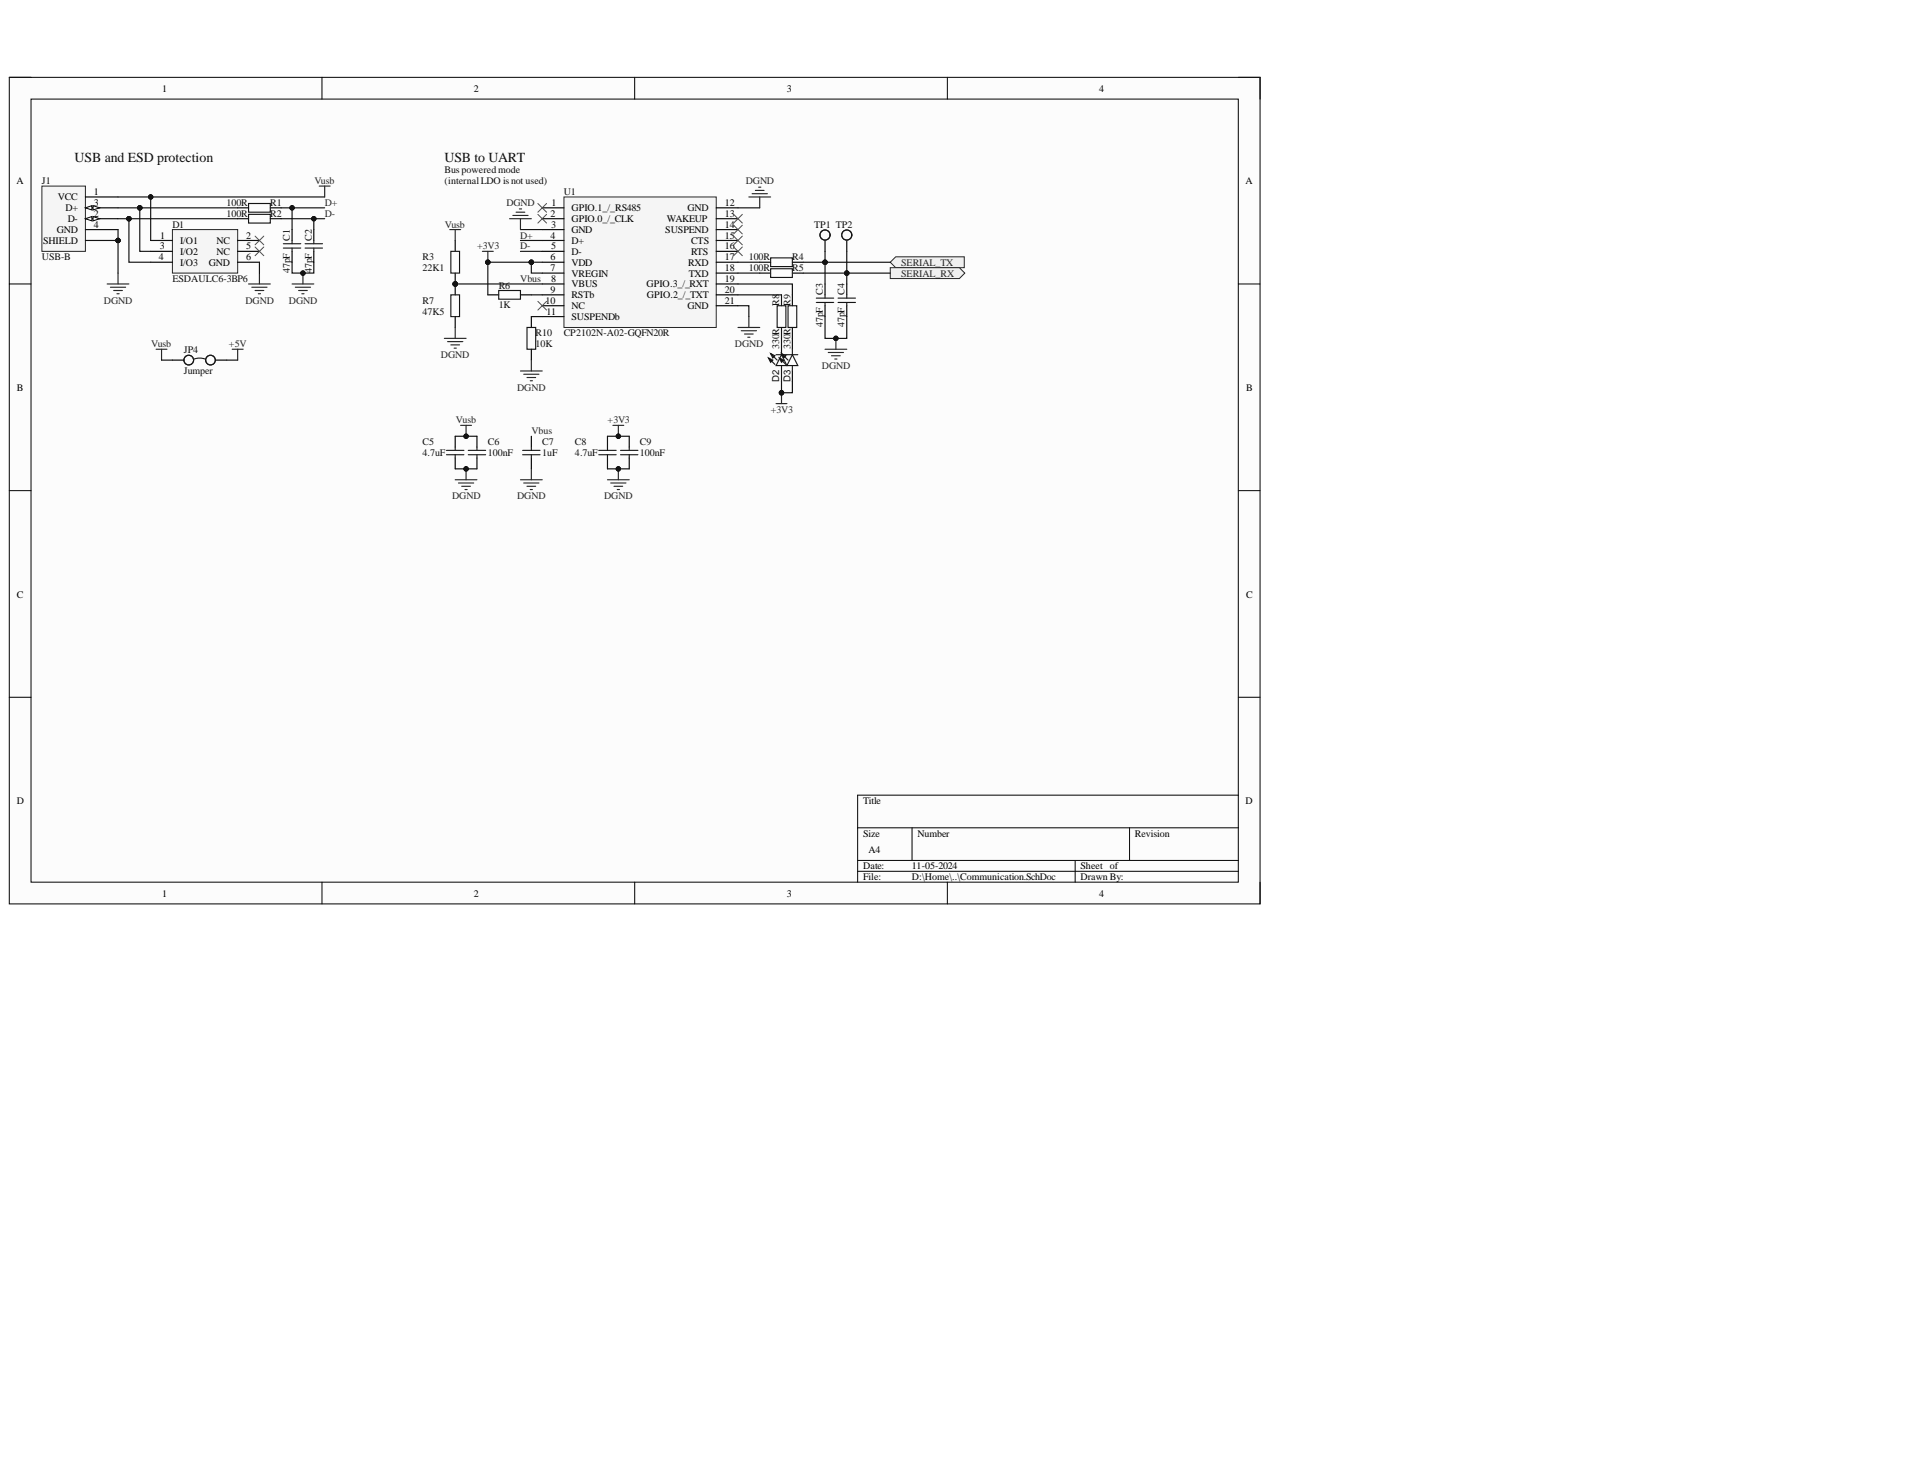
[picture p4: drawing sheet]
<svg xmlns="http://www.w3.org/2000/svg" width="419mm" height="324mm" viewBox="0 0 419 324" stroke-linecap="round" stroke-linejoin="round" font-family="sans-serif">
<path d="M2 17h274.5v181.3h-274.5z" fill-rule="evenodd" fill="#fcfcfc"/>
<path d="M2 17h274.5v181.3h-274.5z" fill="none" stroke="#000" stroke-width=".22"/>
<path d="M6.8 21.7h265v171.9h-265z" fill-rule="evenodd" fill="#fcfcfc"/>
<g fill="none" stroke="#000" stroke-width=".22">
<path d="M2 17h4.8M70.7 17v4.7M139.3 17v4.7M207.9 17v4.7M271.8 17h4.7v4.7M6.8 21.7h265v171.9h-265zM2 62.3h4.8M271.8 62.3h4.7M2 107.6h4.8M271.8 107.6h4.7M2 153h4.8M271.8 153h4.7"/>
<path d="M271.8 174.5h-83.6v19.1M70.7 193.6v4.7M139.3 193.6v4.7M188.2 181.6h83.6M188.2 188.8h83.6M188.2 191.2h83.6M200.2 181.6v7.2M207.9 193.6v4.7M236 188.8v4.8M247.9 181.6v7.2M276.5 193.6v4.7"/>
</g>
<path d="M123.8 43.2h33.4v28.7h-33.4z" fill-rule="evenodd" fill="#f5f5f5"/>
<path d="M123.8 43.2h33.4v28.7h-33.4z" fill="none" stroke="#262626" stroke-width=".22"/>
<g fill="none" stroke="#000" stroke-width=".25">
<path d="M119 45.6h4.8M119 48h4.8M119 50.4h4.8M119 52.8h4.8M119 55.1h4.8M119 57.5h4.8M119 59.9h4.8M157.2 45.6h4.8M157.2 48h4.8M157.2 50.4h4.8M157.2 52.8h4.8M157.2 55.1h4.8"/>
<path d="M157.2 57.5h4.8M157.2 59.9h4.8M119 62.3h4.8M119 64.7h4.8M119 67.1h4.8M119 69.5h4.8M157.2 62.3h4.8M157.2 64.7h4.8M157.2 67.1h4.8"/>
</g>
<circle cx="99.9" cy="62.3" r=".48" fill="#0e0e0e"/>
<circle cx="99.9" cy="62.3" r=".48" fill="none" stroke="#0e0e0e" stroke-width=".22"/>
<path d="M99.9 52.8v2.3M99.9 59.9v2.4" fill="none" stroke="#000" stroke-width=".25"/>
<circle cx="99.9" cy="62.3" r=".48" fill="#0e0e0e"/>
<circle cx="99.9" cy="62.3" r=".48" fill="none" stroke="#0e0e0e" stroke-width=".22"/>
<path d="M98.9 55.1h2v4.8h-2z" fill="none" stroke="#1c1c1c" stroke-width=".25"/>
<circle cx="99.9" cy="62.3" r=".48" fill="#0e0e0e"/>
<circle cx="99.9" cy="62.3" r=".48" fill="none" stroke="#0e0e0e" stroke-width=".22"/>
<path d="M99.9 62.3v2.4" fill="none" stroke="#000" stroke-width=".25"/>
<circle cx="99.9" cy="62.3" r=".48" fill="#0e0e0e"/>
<circle cx="99.9" cy="62.3" r=".48" fill="none" stroke="#0e0e0e" stroke-width=".22"/>
<path d="M99.9 69.5v2.4" fill="none" stroke="#000" stroke-width=".25"/>
<path d="M98.9 64.7h2v4.8h-2z" fill="none" stroke="#1c1c1c" stroke-width=".25"/>
<path d="M118 66.1l2 1.9M120 66.1l-2 1.9" fill="none" stroke="#4c4c4c" stroke-width=".22"/>
<path d="M105.9 55.1h2.4M107.1 55.1v2.4" fill="none" stroke="#262626" stroke-width=".25"/>
<circle cx="107.1" cy="57.5" r=".48" fill="#0e0e0e"/>
<circle cx="107.1" cy="57.5" r=".48" fill="none" stroke="#0e0e0e" stroke-width=".22"/>
<path d="M99.9 95.7v2.4M104.7 95.7v2.4M133.3 95.7v2.4M138.1 95.7v2.4M99.9 100.5v2.4M104.7 100.5v2.4M133.3 100.5v2.4M138.1 100.5v2.4" fill="none" stroke="#000" stroke-width=".25"/>
<g fill="none" stroke="#1c1c1c" stroke-width=".25">
<path d="M98 98.8h3.8M98 99.8h3.8M99.9 98.1v.7M99.9 99.8v.7M102.8 98.8h3.8M102.8 99.8h3.8M104.7 98.1v.7M104.7 99.8v.7M131.4 98.8h3.8M131.4 99.8h3.8M133.3 98.1v.7M133.3 99.8v.7"/>
<path d="M136.2 98.8h3.8M136.2 99.8h3.8M138.1 98.1v.7M138.1 99.8v.7"/>
</g>
<path d="M134.5 93.3h2.4M135.7 93.3v2.4" fill="none" stroke="#262626" stroke-width=".25"/>
<circle cx="135.7" cy="95.7" r=".48" fill="#0e0e0e"/>
<circle cx="135.7" cy="95.7" r=".48" fill="none" stroke="#0e0e0e" stroke-width=".22"/>
<path d="M107.1 64.7h2.4M114.2 64.7h2.4M171.5 64.7v2.4M171.5 71.9v2.3M173.9 64.7v2.4M173.9 71.9v2.3" fill="none" stroke="#000" stroke-width=".25"/>
<path d="M109.5 63.7h4.7v2h-4.7zM170.6 67.1h1.9v4.8h-1.9zM173 67.1h1.9v4.8h-1.9z" fill="none" stroke="#1c1c1c" stroke-width=".25"/>
<path d="M170.3 88.6h2.4M171.5 86.2v2.4" fill="none" stroke="#262626" stroke-width=".25"/>
<circle cx="171.5" cy="86.2" r=".48" fill="#0e0e0e"/>
<circle cx="171.5" cy="86.2" r=".48" fill="none" stroke="#0e0e0e" stroke-width=".22"/>
<path d="M118 44.6l2 2M118 47l2 1.9M120 44.6l-2 2M120 47l-2 1.9M161 51.8l1.9 1.9M161 54.2l1.9 1.9M161 49.4l1.9 1.9M161 47l1.9 1.9M162.9 51.8l-1.9 1.9M162.9 54.2l-1.9 1.9M162.9 49.4l-1.9 1.9M162.9 47l-1.9 1.9" fill="none" stroke="#4c4c4c" stroke-width=".22"/>
<path d="M116.6 69.5v2.4M116.6 76.6v2.4M116.6 95.7v2.4M116.6 100.5v2.4" fill="none" stroke="#000" stroke-width=".25"/>
<path d="M115.7 71.9h1.9v4.7h-1.9zM114.7 98.8h3.8M114.7 99.8h3.8M116.6 98.1v.7M116.6 99.8v.7" fill="none" stroke="#1c1c1c" stroke-width=".25"/>
<path d="M195.4 57.5l1.2-1.2h15v2.4h-15z" fill-rule="evenodd" fill="#f0f0f0"/>
<path d="M195.4 57.5l1.2-1.2h15v2.4h-15z" fill="none" stroke="#262626" stroke-width=".22"/>
<path d="M195.4 58.7h15.2l1.1 1.2-1.1 1.2h-15.2z" fill-rule="evenodd" fill="#f0f0f0"/>
<path d="M195.4 58.7h15.2l1.1 1.2-1.1 1.2h-15.2z" fill="none" stroke="#262626" stroke-width=".22"/>
<path d="M173.9 74.2v2.4M173.9 81.4v2.4" fill="none" stroke="#000" stroke-width=".25"/>
<path d="M171.3 78.8l1.2 1.2M172.7 77.8h2.4M173.9 77.8l1.2 2.4h-2.4zM173.9 76.6v1.2M173.9 80.2v1.2" fill="none" stroke="#1c1c1c" stroke-width=".25"/>
<path d="M171 78.5l1 .5-.5 .5z" fill="#1c1c1c"/>
<path d="M171 78.5l1 .5-.5 .5zM171.8 77.8l1.2 1.2" fill="none" stroke="#1c1c1c" stroke-width=".25"/>
<path d="M171.5 77.6l1 .5-.5 .4z" fill="#1c1c1c"/>
<path d="M168.9 78.8l1.2 1.2M170.3 77.8h2.4M171.5 77.6l1 .5-.5 .4zM171.5 77.8l1.2 2.4h-2.4zM171.5 76.6v1.2M171.5 80.2v1.2" fill="none" stroke="#1c1c1c" stroke-width=".25"/>
<path d="M171.5 74.2v2.4M171.5 81.4v2.4" fill="none" stroke="#000" stroke-width=".25"/>
<path d="M168.6 78.5l1 .5-.5 .5z" fill="#1c1c1c"/>
<path d="M168.6 78.5l1 .5-.5 .5zM169.4 77.8l1.2 1.2" fill="none" stroke="#1c1c1c" stroke-width=".25"/>
<path d="M169.1 77.6l1 .5-.5 .4z" fill="#1c1c1c"/>
<path d="M169.1 77.6l1 .5-.5 .4z" fill="none" stroke="#1c1c1c" stroke-width=".25"/>
<path d="M98.7 50.4h2.4M99.9 50.4v2.4M101.1 93.3h2.4M102.3 93.3v2.4" fill="none" stroke="#262626" stroke-width=".25"/>
<circle cx="102.3" cy="95.7" r=".48" fill="#0e0e0e"/>
<circle cx="102.3" cy="95.7" r=".48" fill="none" stroke="#0e0e0e" stroke-width=".22"/>
<circle cx="25.9" cy="52.8" r=".48" fill="#0e0e0e"/>
<circle cx="25.9" cy="52.8" r=".48" fill="none" stroke="#0e0e0e" stroke-width=".22"/>
<path d="M9.2 40.8h9.5v14.3h-9.5z" fill-rule="evenodd" fill="#f5f5f5"/>
<path d="M9.2 40.8h9.5v14.3h-9.5z" fill="none" stroke="#262626" stroke-width=".22"/>
<path d="M18.7 43.2h7.2M18.7 48h7.2" fill="none" stroke="#000" stroke-width=".25"/>
<path d="M18.7 48l1.5-.5v1z" fill="#fbfbfb"/>
<path d="M18.7 48l1.5-.5v1z" fill="none" stroke="#000" stroke-width=".22"/>
<path d="M20.4 47.5l1.4 .5-1.4 .5z" fill="#fbfbfb"/>
<path d="M20.4 47.5l1.4 .5-1.4 .5z" fill="none" stroke="#000" stroke-width=".22"/>
<path d="M18.7 45.6h7.2" fill="none" stroke="#000" stroke-width=".25"/>
<path d="M18.7 45.6l1.5-.5v1z" fill="#fbfbfb"/>
<path d="M18.7 45.6l1.5-.5v1z" fill="none" stroke="#000" stroke-width=".22"/>
<path d="M20.4 45.1l1.4 .5-1.4 .5z" fill="#fbfbfb"/>
<path d="M20.4 45.1l1.4 .5-1.4 .5z" fill="none" stroke="#000" stroke-width=".22"/>
<path d="M18.7 50.4h7.2M18.7 52.8h7.2" fill="none" stroke="#000" stroke-width=".25"/>
<circle cx="25.9" cy="52.8" r=".48" fill="#0e0e0e"/>
<circle cx="25.9" cy="52.8" r=".48" fill="none" stroke="#0e0e0e" stroke-width=".22"/>
<path d="M70.1 40.8h2.4M71.3 40.8v2.4" fill="none" stroke="#262626" stroke-width=".25"/>
<path d="M37.8 50.4h14.4v9.5h-14.4z" fill-rule="evenodd" fill="#f5f5f5"/>
<path d="M37.8 50.4h14.4v9.5h-14.4z" fill="none" stroke="#262626" stroke-width=".22"/>
<g fill="none" stroke="#000" stroke-width=".25">
<path d="M33.1 52.8h4.7M33.1 55.1h4.7M33.1 57.5h4.7M52.2 52.8h4.7M52.2 55.1h4.7M52.2 57.5h4.7M166.7 57.5h2.4M166.7 59.9h2.4M173.9 57.5h2.4M173.9 59.9h2.4M181.1 62.3v2.4M181.1 67.1v2.4"/>
<path d="M185.8 62.3v2.4M185.8 67.1v2.4"/>
</g>
<path d="M56 54.2l1.9 1.9M56 51.8l1.9 1.9M57.9 54.2l-1.9 1.9M57.9 51.8l-1.9 1.9" fill="none" stroke="#4c4c4c" stroke-width=".22"/>
<path d="M169.1 56.6h4.8v1.9h-4.8zM169.1 59h4.8v1.9h-4.8zM179.2 65.4h3.8M179.2 66.4h3.8M181.1 64.7v.7M181.1 66.4v.7M183.9 65.4h3.9M183.9 66.4h3.9M185.8 64.7v.7M185.8 66.4v.7" fill="none" stroke="#1c1c1c" stroke-width=".25"/>
<g fill="none" stroke="#262626" stroke-width=".25">
<path d="M25.9 59.9v2.4M56.9 59.9v2.4M23.5 62.3h4.8M24.2 63h3.4M25 63.7h1.9M25.7 64.5h.4M54.6 62.3h4.7M55.3 63h3.3M56 63.7h1.9M56.7 64.5h.5M97.5 74.2h4.8M98.2 75h3.4"/>
<path d="M98.9 75.7h2M99.7 76.4h.4M99.9 71.9v2.3M116.6 79v2.4M162 71.9h4.7M162.7 72.6h3.3M163.4 73.3h1.9M164.1 74h.5M164.4 69.5v2.4M181.1 76.6h4.7M181.8 77.3h3.3M182.5 78.1h1.9"/>
<path d="M183.2 78.8h.5M183.5 74.2v2.4M114.2 81.4h4.8M114.9 82.1h3.4M115.7 82.8h1.9M116.4 83.5h.5"/>
</g>
<circle cx="183.4" cy="74.2" r=".48" fill="#0e0e0e"/>
<circle cx="183.4" cy="74.2" r=".48" fill="none" stroke="#0e0e0e" stroke-width=".22"/>
<path d="M99.9 105.3h4.8M100.6 106h3.4M101.3 106.7h1.9M102.1 107.4h.4M102.3 102.9v2.4" fill="none" stroke="#262626" stroke-width=".25"/>
<circle cx="102.3" cy="102.9" r=".48" fill="#0e0e0e"/>
<circle cx="102.3" cy="102.9" r=".48" fill="none" stroke="#0e0e0e" stroke-width=".22"/>
<path d="M114.2 105.3h4.8M114.9 106h3.4M115.7 106.7h1.9M116.4 107.4h.5M116.6 102.9v2.4M133.3 105.3h4.8M134 106h3.4M134.8 106.7h1.9M135.5 107.4h.4M135.7 102.9v2.4" fill="none" stroke="#262626" stroke-width=".25"/>
<circle cx="135.7" cy="102.9" r=".48" fill="#0e0e0e"/>
<circle cx="135.7" cy="102.9" r=".48" fill="none" stroke="#0e0e0e" stroke-width=".22"/>
<path d="M52.2 45.6h2.4M52.2 48h2.4M59.3 45.6h2.4M59.3 48h2.4M181.1 52.8v2.4M185.8 52.8v2.4" fill="none" stroke="#000" stroke-width=".25"/>
<g fill="none" stroke="#1c1c1c" stroke-width=".25">
<path d="M54.6 44.6h4.7v2h-4.7zM54.6 47h4.7v1.9h-4.7z"/>
<circle cx="181.1" cy="51.6" r="1.11"/>
<circle cx="185.8" cy="51.6" r="1.11"/>
</g>
<path d="M66.5 59.9v2.4M64.1 62.3h4.8M64.8 63h3.4M65.5 63.7h1.9M66.2 64.5h.5" fill="none" stroke="#262626" stroke-width=".25"/>
<circle cx="66.5" cy="59.9" r=".48" fill="#0e0e0e"/>
<circle cx="66.5" cy="59.9" r=".48" fill="none" stroke="#0e0e0e" stroke-width=".22"/>
<path d="M114.2 52.8h4.8M114.2 55.1h4.8M99.9 62.3h19.1" fill="none" stroke="#0e0e0e" stroke-width=".25"/>
<circle cx="99.9" cy="62.3" r=".48" fill="#0e0e0e"/>
<circle cx="99.9" cy="62.3" r=".48" fill="none" stroke="#0e0e0e" stroke-width=".22"/>
<path d="M107.1 57.5h9.5M162 67.1h2.4v2.4" fill="none" stroke="#0e0e0e" stroke-width=".25"/>
<circle cx="107.1" cy="57.5" r=".48" fill="#0e0e0e"/>
<circle cx="107.1" cy="57.5" r=".48" fill="none" stroke="#0e0e0e" stroke-width=".22"/>
<circle cx="116.6" cy="57.5" r=".48" fill="#0e0e0e"/>
<circle cx="116.6" cy="57.5" r=".48" fill="none" stroke="#0e0e0e" stroke-width=".22"/>
<path d="M99.9 95.7h4.8" fill="none" stroke="#0e0e0e" stroke-width=".25"/>
<circle cx="102.3" cy="95.7" r=".48" fill="#0e0e0e"/>
<circle cx="102.3" cy="95.7" r=".48" fill="none" stroke="#0e0e0e" stroke-width=".22"/>
<path d="M99.9 102.9h4.8" fill="none" stroke="#0e0e0e" stroke-width=".25"/>
<circle cx="102.3" cy="102.9" r=".48" fill="#0e0e0e"/>
<circle cx="102.3" cy="102.9" r=".48" fill="none" stroke="#0e0e0e" stroke-width=".22"/>
<path d="M133.3 95.7h4.8" fill="none" stroke="#0e0e0e" stroke-width=".25"/>
<circle cx="135.7" cy="95.7" r=".48" fill="#0e0e0e"/>
<circle cx="135.7" cy="95.7" r=".48" fill="none" stroke="#0e0e0e" stroke-width=".22"/>
<path d="M133.3 102.9h4.8" fill="none" stroke="#0e0e0e" stroke-width=".25"/>
<circle cx="135.7" cy="102.9" r=".48" fill="#0e0e0e"/>
<circle cx="135.7" cy="102.9" r=".48" fill="none" stroke="#0e0e0e" stroke-width=".22"/>
<path d="M116.6 57.5h2.4" fill="none" stroke="#0e0e0e" stroke-width=".25"/>
<circle cx="116.6" cy="57.5" r=".48" fill="#0e0e0e"/>
<circle cx="116.6" cy="57.5" r=".48" fill="none" stroke="#0e0e0e" stroke-width=".22"/>
<path d="M116.6 57.5v2.4h2.4" fill="none" stroke="#0e0e0e" stroke-width=".25"/>
<circle cx="116.6" cy="57.5" r=".48" fill="#0e0e0e"/>
<circle cx="116.6" cy="57.5" r=".48" fill="none" stroke="#0e0e0e" stroke-width=".22"/>
<path d="M107.1 57.5v7.2" fill="none" stroke="#0e0e0e" stroke-width=".25"/>
<circle cx="107.1" cy="57.5" r=".48" fill="#0e0e0e"/>
<circle cx="107.1" cy="57.5" r=".48" fill="none" stroke="#0e0e0e" stroke-width=".22"/>
<path d="M114.2 50.4h4.8M162 45.6h4.7M116.6 64.7h2.4M116.6 69.5h2.4M173.9 83.8v2.4h-2.4" fill="none" stroke="#0e0e0e" stroke-width=".25"/>
<circle cx="171.5" cy="86.2" r=".48" fill="#0e0e0e"/>
<circle cx="171.5" cy="86.2" r=".48" fill="none" stroke="#0e0e0e" stroke-width=".22"/>
<path d="M25.9 43.2h45.4" fill="none" stroke="#0e0e0e" stroke-width=".25"/>
<circle cx="33.1" cy="43.2" r=".48" fill="#0e0e0e"/>
<circle cx="33.1" cy="43.2" r=".48" fill="none" stroke="#0e0e0e" stroke-width=".22"/>
<path d="M25.9 45.6h4.8" fill="none" stroke="#0e0e0e" stroke-width=".25"/>
<circle cx="30.7" cy="45.6" r=".48" fill="#0e0e0e"/>
<circle cx="30.7" cy="45.6" r=".48" fill="none" stroke="#0e0e0e" stroke-width=".22"/>
<path d="M25.9 48h2.4" fill="none" stroke="#0e0e0e" stroke-width=".25"/>
<circle cx="28.3" cy="48" r=".48" fill="#0e0e0e"/>
<circle cx="28.3" cy="48" r=".48" fill="none" stroke="#0e0e0e" stroke-width=".22"/>
<path d="M30.7 45.6v9.5h2.4" fill="none" stroke="#0e0e0e" stroke-width=".25"/>
<circle cx="30.7" cy="45.6" r=".48" fill="#0e0e0e"/>
<circle cx="30.7" cy="45.6" r=".48" fill="none" stroke="#0e0e0e" stroke-width=".22"/>
<path d="M28.3 48v9.5h4.8" fill="none" stroke="#0e0e0e" stroke-width=".25"/>
<circle cx="28.3" cy="48" r=".48" fill="#0e0e0e"/>
<circle cx="28.3" cy="48" r=".48" fill="none" stroke="#0e0e0e" stroke-width=".22"/>
<path d="M25.9 50.4v9.5" fill="none" stroke="#0e0e0e" stroke-width=".25"/>
<circle cx="25.9" cy="52.8" r=".48" fill="#0e0e0e"/>
<circle cx="25.9" cy="52.8" r=".48" fill="none" stroke="#0e0e0e" stroke-width=".22"/>
<path d="M56.9 57.5v2.4M162 64.7h9.5M162 62.3h11.9v2.4M171.5 83.8v2.4" fill="none" stroke="#0e0e0e" stroke-width=".25"/>
<circle cx="171.5" cy="86.2" r=".48" fill="#0e0e0e"/>
<circle cx="171.5" cy="86.2" r=".48" fill="none" stroke="#0e0e0e" stroke-width=".22"/>
<path d="M162 57.5h4.7M162 59.9h4.7M176.3 57.5h19.1" fill="none" stroke="#0e0e0e" stroke-width=".25"/>
<circle cx="181.1" cy="57.5" r=".48" fill="#0e0e0e"/>
<circle cx="181.1" cy="57.5" r=".48" fill="none" stroke="#0e0e0e" stroke-width=".22"/>
<path d="M176.3 59.9h19.1" fill="none" stroke="#0e0e0e" stroke-width=".25"/>
<circle cx="185.8" cy="59.9" r=".48" fill="#0e0e0e"/>
<circle cx="185.8" cy="59.9" r=".48" fill="none" stroke="#0e0e0e" stroke-width=".22"/>
<path d="M181.1 57.5v4.8" fill="none" stroke="#0e0e0e" stroke-width=".25"/>
<circle cx="181.1" cy="57.5" r=".48" fill="#0e0e0e"/>
<circle cx="181.1" cy="57.5" r=".48" fill="none" stroke="#0e0e0e" stroke-width=".22"/>
<path d="M185.8 59.9v2.4" fill="none" stroke="#0e0e0e" stroke-width=".25"/>
<circle cx="185.8" cy="59.9" r=".48" fill="#0e0e0e"/>
<circle cx="185.8" cy="59.9" r=".48" fill="none" stroke="#0e0e0e" stroke-width=".22"/>
<path d="M181.1 69.5v4.7h4.7v-4.7" fill="none" stroke="#0e0e0e" stroke-width=".25"/>
<circle cx="183.4" cy="74.2" r=".48" fill="#0e0e0e"/>
<circle cx="183.4" cy="74.2" r=".48" fill="none" stroke="#0e0e0e" stroke-width=".22"/>
<path d="M181.1 55.2v2.3" fill="none" stroke="#0e0e0e" stroke-width=".25"/>
<circle cx="181.1" cy="57.5" r=".48" fill="#0e0e0e"/>
<circle cx="181.1" cy="57.5" r=".48" fill="none" stroke="#0e0e0e" stroke-width=".22"/>
<path d="M185.8 55.2v4.7" fill="none" stroke="#0e0e0e" stroke-width=".25"/>
<circle cx="185.8" cy="59.9" r=".48" fill="#0e0e0e"/>
<circle cx="185.8" cy="59.9" r=".48" fill="none" stroke="#0e0e0e" stroke-width=".22"/>
<path d="M30.7 45.6h21.5" fill="none" stroke="#0e0e0e" stroke-width=".25"/>
<circle cx="30.7" cy="45.6" r=".48" fill="#0e0e0e"/>
<circle cx="30.7" cy="45.6" r=".48" fill="none" stroke="#0e0e0e" stroke-width=".22"/>
<path d="M28.3 48h23.9" fill="none" stroke="#0e0e0e" stroke-width=".25"/>
<circle cx="28.3" cy="48" r=".48" fill="#0e0e0e"/>
<circle cx="28.3" cy="48" r=".48" fill="none" stroke="#0e0e0e" stroke-width=".22"/>
<path d="M61.7 45.6h9.6" fill="none" stroke="#0e0e0e" stroke-width=".25"/>
<circle cx="64.1" cy="45.6" r=".48" fill="#0e0e0e"/>
<circle cx="64.1" cy="45.6" r=".48" fill="none" stroke="#0e0e0e" stroke-width=".22"/>
<path d="M61.7 48h9.6" fill="none" stroke="#0e0e0e" stroke-width=".25"/>
<circle cx="68.9" cy="48" r=".48" fill="#0e0e0e"/>
<circle cx="68.9" cy="48" r=".48" fill="none" stroke="#0e0e0e" stroke-width=".22"/>
<path d="M33.1 43.2v9.6" fill="none" stroke="#0e0e0e" stroke-width=".25"/>
<circle cx="33.1" cy="43.2" r=".48" fill="#0e0e0e"/>
<circle cx="33.1" cy="43.2" r=".48" fill="none" stroke="#0e0e0e" stroke-width=".22"/>
<path d="M64.1 45.6v4.8" fill="none" stroke="#0e0e0e" stroke-width=".25"/>
<circle cx="64.1" cy="45.6" r=".48" fill="#0e0e0e"/>
<circle cx="64.1" cy="45.6" r=".48" fill="none" stroke="#0e0e0e" stroke-width=".22"/>
<path d="M68.9 48v2.4" fill="none" stroke="#0e0e0e" stroke-width=".25"/>
<circle cx="68.9" cy="48" r=".48" fill="#0e0e0e"/>
<circle cx="68.9" cy="48" r=".48" fill="none" stroke="#0e0e0e" stroke-width=".22"/>
<path d="M64.1 57.5v2.4h4.8v-2.4" fill="none" stroke="#0e0e0e" stroke-width=".25"/>
<circle cx="66.5" cy="59.9" r=".48" fill="#0e0e0e"/>
<circle cx="66.5" cy="59.9" r=".48" fill="none" stroke="#0e0e0e" stroke-width=".22"/>
<path d="M64.1 50.4v2.4M64.1 55.1v2.4M68.9 50.4v2.4M68.9 55.1v2.4M37.8 79h2.4M47.4 79h2.4" fill="none" stroke="#000" stroke-width=".25"/>
<g fill="none" stroke="#1c1c1c" stroke-width=".25">
<path d="M62.2 53.5h3.8M62.2 54.4h3.8M64.1 52.8v.7M64.1 54.4v.7M67 53.5h3.8M67 54.4h3.8M68.9 52.8v.7M68.9 54.4v.7M42.6 78.8l1-.2 1.4 .2"/>
<circle cx="41.4" cy="79" r="1.06"/>
<circle cx="46.2" cy="79" r="1.06"/>
</g>
<g fill="none" stroke="#262626" stroke-width=".25">
<path d="M111.8 48h4.8M112.6 47.3h3.3M113.3 46.6h1.9M114 45.8h.5M114.2 48v2.4M164.4 43.2h4.7M165.1 42.5h3.3M165.8 41.8h1.9M166.5 41.1h.5M166.7 43.2v2.4M34.3 76.6h2.3M35.5 76.6v2.4"/>
<path d="M51 76.6h2.4M52.2 76.6v2.4"/>
</g>
<path d="M35.5 79h2.3M49.8 79h2.4" fill="none" stroke="#0e0e0e" stroke-width=".25"/>
<g font-size="3" fill="#0e0e0e">
<text x="16.4" y="35.5">USB and ESD protection</text>
<text x="97.5" y="35.5">USB to UART</text>
</g>
<g font-size="2.2">
<text x="35.6" y="20.1">1</text>
<text x="104" y="20.1">2</text>
<text x="172.7" y="20.1">3</text>
<text x="241.2" y="20.1">4</text>
<text x="3.6" y="40.4">A</text>
<text x="273.4" y="40.4">A</text>
<text x="12.7" y="44">VCC</text>
<text x="14.4" y="46.4">D+</text>
<text x="20.6" y="42.8">1</text>
<text x="20.6" y="47.5">2</text>
<text x="20.6" y="45.2">3</text>
<text x="120.9" y="47.5">2</text>
<text x="121" y="45.2">1</text>
<text x="125.4" y="46.4">GPIO.1_/_RS485</text>
<text x="150.9" y="46.4">GND</text>
<text x="159.1" y="45.2">12</text>
<text x="159.1" y="47.5">13</text>
<text x="9.5" y="53.5">SHIELD</text>
<text x="12.5" y="51.2">GND</text>
<text x="14.9" y="48.7">D-</text>
<text x="20.6" y="50">4</text>
<text x="35.1" y="52.3">1</text>
<text x="39.5" y="53.5">I/O1</text>
<text x="47.5" y="53.5">NC</text>
<text x="54.1" y="52.3">2</text>
<text x="120.9" y="52.3">4</text>
<text x="120.9" y="50">3</text>
<text x="125.4" y="48.7">GPIO.0_/_CLK</text>
<text x="125.4" y="51.2">GND</text>
<text x="125.4" y="53.5">D+</text>
<text x="146" y="51.2">SUSPEND</text>
<text x="146.4" y="48.7">WAKEUP</text>
<text x="151.7" y="53.5">CTS</text>
<text x="159.1" y="50">14</text>
<text x="159.1" y="52.3">15</text>
<text x="34.9" y="57.1">4</text>
<text x="35" y="54.7">3</text>
<text x="39.5" y="55.9">I/O2</text>
<text x="39.5" y="58.3">I/O3</text>
<text x="45.9" y="58.3">GND</text>
<text x="47.5" y="55.9">NC</text>
<text x="54.1" y="54.7">5</text>
<text x="54.1" y="57.1">6</text>
<text x="120.9" y="57.1">6</text>
<text x="120.9" y="59.5">7</text>
<text x="120.9" y="54.7">5</text>
<text x="125.4" y="55.9">D-</text>
<text x="125.4" y="58.3">VDD</text>
<text x="151" y="58.3">RXD</text>
<text x="151.7" y="55.9">RTS</text>
<text x="159.1" y="54.7">16</text>
<text x="159.1" y="57.1">17</text>
<text x="159.1" y="59.5">18</text>
<text x="120.9" y="64.3">9</text>
<text x="120.9" y="61.9">8</text>
<text x="125.4" y="60.7">VREGIN</text>
<text x="125.4" y="63.1">VBUS</text>
<text x="125.4" y="65.4">RSTb</text>
<text x="141.9" y="63.1">GPIO.3_/_RXT</text>
<text x="142" y="65.4">GPIO.2_/_TXT</text>
<text x="151.2" y="60.7">TXD</text>
<text x="159.1" y="61.9">19</text>
<text x="159.1" y="64.3">20</text>
<text x="119.8" y="66.6">10</text>
<text x="119.9" y="69.1">11</text>
<text x="125.4" y="67.9">NC</text>
<text x="125.4" y="70.2">SUSPENDb</text>
<text x="150.9" y="67.9">GND</text>
<text x="159.1" y="66.6">21</text>
<text x="3.7" y="85.7">B</text>
<text x="273.5" y="85.7">B</text>
<text x="3.7" y="131.1">C</text>
<text x="273.5" y="131.1">C</text>
<text x="3.7" y="176.5">D</text>
<text x="189.4" y="176.5">Title</text>
<text x="273.4" y="176.5">D</text>
<text x="189.4" y="183.6">Size</text>
<text x="201.3" y="183.6">Number</text>
<text x="249.1" y="183.6">Revision</text>
<text x="189.4" y="190.7">Date:</text>
<text x="190.6" y="187.2">A4</text>
<text x="200.2" y="190.7">11-05-2024</text>
<text x="237.1" y="190.7">Sheet of</text>
<text x="35.6" y="196.7">1</text>
<text x="104" y="196.7">2</text>
<text x="172.7" y="196.7">3</text>
<text x="189.4" y="193.1">File:</text>
<text x="200.2" y="193.1">D:\Home\..\Communication.SchDoc</text>
<text x="237.1" y="193.1">Drawn By:</text>
<text x="241.2" y="196.7">4</text>
</g>
<g font-size="2.2" fill="#0e0e0e">
<text x="9.2" y="40.4">J1</text>
<text x="97.5" y="38">Bus poweredmode</text>
<text x="97.5" y="40.4">(internalLDO is not used)</text>
<text x="49.7" y="45.2">100R</text>
<text x="49.7" y="47.5">100R</text>
<text x="59.3" y="45.2">R1</text>
<text x="59.3" y="47.5">R2</text>
<text x="123.7" y="42.8">U1</text>
<text x="37.8" y="50">D1</text>
<text x="63.6" y="52.8" transform="rotate(-90 63.6 52.8)">C1</text>
<text x="68.4" y="52.8" transform="rotate(-90 68.4 52.8)">C2</text>
<text x="178.7" y="50">TP1 TP2</text>
<text x="9.2" y="57.1">USB-B</text>
<text x="63.6" y="59.9" transform="rotate(-90 63.6 59.9)">47pF</text>
<text x="68.4" y="59.9" transform="rotate(-90 68.4 59.9)">47pF</text>
<text x="92.7" y="59.5">22K1</text>
<text x="92.7" y="57.1">R3</text>
<text x="164.3" y="57.1">100R</text>
<text x="164.3" y="59.5">100R</text>
<text x="173.9" y="57.1">R4</text>
<text x="173.9" y="59.5">R5</text>
<text x="37.8" y="61.9">ESDAULC6-3BP6</text>
<text x="109.5" y="63.3">R6</text>
<text x="180.6" y="64.7" transform="rotate(-90 180.6 64.7)">C3</text>
<text x="185.4" y="64.7" transform="rotate(-90 185.4 64.7)">C4</text>
<text x="92.7" y="69.1">47K5</text>
<text x="92.7" y="66.6">R7</text>
<text x="109.5" y="67.6">1K</text>
<text x="171" y="67" transform="rotate(-90 171 67)">R8</text>
<text x="173.5" y="67" transform="rotate(-90 173.5 67)">R9</text>
<text x="180.6" y="71.9" transform="rotate(-90 180.6 71.9)">47pF</text>
<text x="185.4" y="71.9" transform="rotate(-90 185.4 71.9)">47pF</text>
<text x="40.4" y="77.5">JP4</text>
<text x="117.6" y="76.2">10K</text>
<text x="117.6" y="73.8">R10</text>
<text x="123.7" y="73.8">CP2102N-A02-GQFN20R</text>
<text x="171" y="76.7" transform="rotate(-90 171 76.7)">330R</text>
<text x="173.5" y="76.7" transform="rotate(-90 173.5 76.7)">330R</text>
<text x="40.4" y="82.1">Jumper</text>
<text x="92.7" y="100.1">4.7uF</text>
<text x="92.7" y="97.7">C5</text>
<text x="107.1" y="100.1">100nF</text>
<text x="107.1" y="97.7">C6</text>
<text x="119" y="100.1">1uF</text>
<text x="119" y="97.7">C7</text>
<text x="126.2" y="100.1">4.7uF</text>
<text x="126.2" y="97.7">C8</text>
<text x="140.4" y="100.1">100nF</text>
<text x="140.4" y="97.7">C9</text>
</g>
<g font-size="2.2" fill="#262626">
<text x="69" y="40.4">Vusb</text>
<text x="163.7" y="40.4">DGND</text>
<text x="71.3" y="45.2">D+</text>
<text x="71.3" y="47.5">D-</text>
<text x="111.1" y="45.2">DGND</text>
<text x="97.6" y="50">Vusb</text>
<text x="114.2" y="52.3">D+</text>
<text x="104.7" y="54.7">+3V3</text>
<text x="114.2" y="54.7">D-</text>
<text x="197.8" y="58.3">SERIAL_TX</text>
<text x="114.2" y="61.9">Vbus</text>
<text x="197.8" y="60.7">SERIAL_RX</text>
<text x="22.8" y="66.6">DGND</text>
<text x="53.9" y="66.6">DGND</text>
<text x="63.4" y="66.6">DGND</text>
<text x="33.2" y="76.2">Vusb</text>
<text x="50.2" y="76.2">+5V</text>
<text x="161.3" y="76.2">DGND</text>
<text x="96.8" y="78.6">DGND</text>
<text x="180.4" y="81">DGND</text>
<text x="113.5" y="85.7">DGND</text>
<text x="100.1" y="92.9">Vusb</text>
<text x="116.6" y="95.3">Vbus</text>
<text x="133.4" y="92.9">+3V3</text>
<text x="169.2" y="90.5">+3V3</text>
<text x="99.2" y="109.6">DGND</text>
<text x="113.5" y="109.6">DGND</text>
<text x="132.6" y="109.6">DGND</text>
</g>
<g font-size="2.1" fill="#0e0e0e">
<text x="171" y="83.8" transform="rotate(-90 171 83.8)">D2</text>
<text x="173.5" y="83.8" transform="rotate(-90 173.5 83.8)">D3</text>
</g>
</svg>
